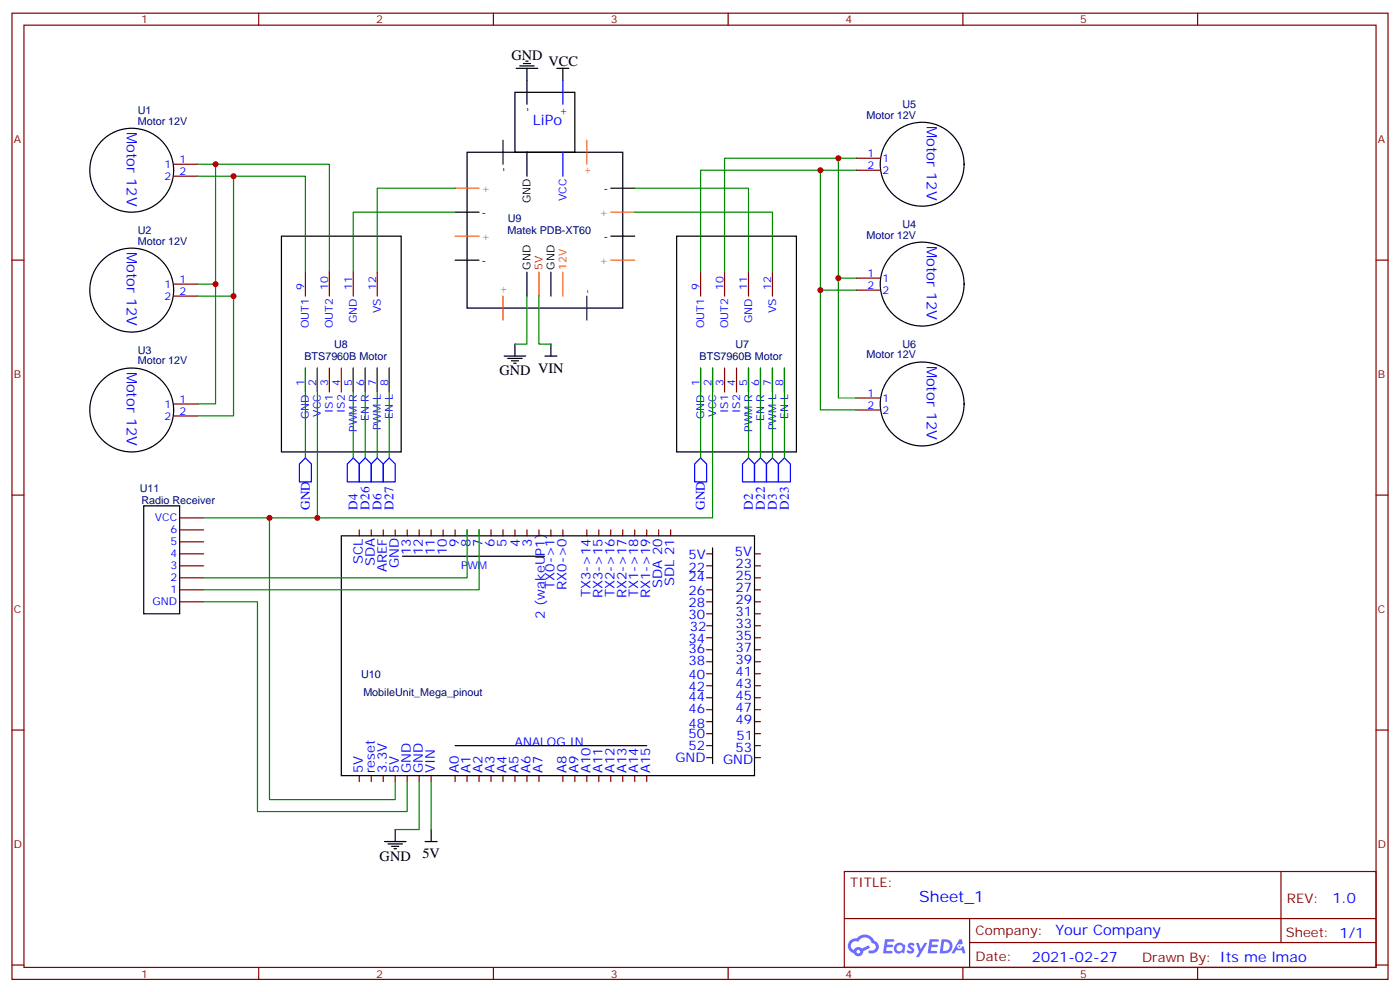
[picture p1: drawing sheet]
<svg xmlns="http://www.w3.org/2000/svg" width="412mm" height="292mm" viewBox="0 0 412 292" stroke-linecap="round" stroke-linejoin="round" font-family="sans-serif">
<g fill="none" stroke="#870000" stroke-width=".35">
<path d="M3.5 3.9h405.4v284.3h-405.4zM7.1 7.4h398.2v277.3h-398.2zM76.2 3.9v3.5M145.3 3.9v3.5M214.5 3.9v3.5M283.6 3.9v3.5M352.8 3.9v3.5M3.5 76.6h3.6M405.3 76.6h3.6M3.5 145.7h3.6M405.3 145.7h3.6M3.5 214.8h3.6"/>
<path d="M405.3 214.8h3.6M248.7 256.5h156.6v28.2h-156.6zM377.3 256.5v20.9M248.7 270.3h156.5M285.6 277.4h119.6M285.6 270.3v14.1M3.5 284h3.6M76.2 284.7v3.5M145.3 284.7v3.5M214.5 284.7v3.5M283.6 284.7v3.5M352.8 284.7v3.5"/>
<path d="M405.3 284h3.6"/>
</g>
<g fill="#5487ff">
<path d="M267.7 277.6a1.22 1.22 0 0 1 1.7 .3l-.4 .6a.47 .47 0 0 0-.3-.4 .47 .47 0 0 0-.5 .2l.1 .2a1.14 1.14 0 0 1 .8 1.8 1.14 1.14 0 0 1-1.9-.1l-.2-.1 .5-.6 .7 .4a.29 .29 0 0 0 .3-.2 .29 .29 0 0 0-.2-.3 1.04 1.04 0 0 1-.6-1.8z"/>
<path d="M260.7 276.4h2.4l.3 .2-.2 .5h-1.8l-.1 .9h1.5l.3 .4-.3 .3h-1.6l-.2 1.1 1.7 .1 .2 .3-.2 .3-2.6 .1z"/>
<path d="M273.8 276.4h2.4l.3 .2-.1 .5h-1.8l-.2 .9h1.6l.3 .4-.4 .3h-1.6l-.1 1.1 1.7 .1 .2 .3-.2 .3h-2.6z"/>
<path d="M282.6 276.4h.7l.3 1.3-.6 .3a.69 .69 0 0 0-1 .2 .69 .69 0 0 0 .4 1 .69 .69 0 0 0 .9-.6l.5-.3 .6 2.2h-.8l-.2-.8h-1.8l-.5 .8h-.8z"/>
<path d="M269.8 277.5h.8l.6 1.8 1.1-1.8h.9l-2.6 4.2h-.8l.9-1.6z"/>
<path d="M277.4 276.4l-.6 4.2h1.3a2.11 2.11 0 0 0 2.5-2.2 2.11 2.11 0 0 0-2.5-2zM278.1 277.1a1.39 1.39 0 0 1 1.7 1.5 1.39 1.39 0 0 1-1.8 1.2h-.3z"/>
<path d="M263.7 278a1.54 1.54 0 0 0-.1 2.2 1.54 1.54 0 0 0 2.2 .1l.6 .3 .3-2.3-.2-.3h-.4a1.49 1.49 0 0 0-2.4 0zM264 279a.94 .94 0 0 1 1.8 0 .94 .94 0 0 1-1.8 0z"/>
<path d="M250.4 276.8a2.18 2.18 0 0 0 1.1 3.7 1.44 1.44 0 0 0 1.6 .9 1.44 1.44 0 0 0 1.2-1.5l2-1-.5-.7-1.9 1a1.47 1.47 0 0 0-2.4 .4 1.39 1.39 0 0 1-.7-1.9 1.39 1.39 0 0 1 2-.5 2.12 2.12 0 0 1 2.2-1.3 2.12 2.12 0 0 1 1.9 1.7 1.14 1.14 0 0 1 1.1 1.4 1.14 1.14 0 0 1-1.7 .7 .43 .43 0 0 0-.5 .4 .43 .43 0 0 0 .4 .5 1.98 1.98 0 0 0 2.5-1.3 1.98 1.98 0 0 0-1.2-2.5 3.1 3.1 0 0 0-5.3-.7l-.9 .1zM252.3 280.1a.55 .55 0 0 1 1.1 0 .55 .55 0 0 1-1.1 0z"/>
<circle cx="282.6" cy="278.5" r=".26"/>
</g>
<g fill="none" stroke="#000" stroke-width=".35">
<path d="M153.1 19.4h4.2M154.2 18.7h2.1M154.9 18h.7M151.7 27.2h17.6v17.6h-17.6zM152 20.1h6.4M155.2 20.1v10.6M164 20.1h3.6M165.8 20.1v3.5M137.6 44.8h45.8v45.9h-45.8zM148.2 41.3v7M155.2 44.8v7.1M179.9 55.4h7.1"/>
<path d="M82.9 69.5h35.3v63.5h-35.3zM134.1 76.6h7M134.1 62.4h7M179.9 69.5h7.1M199.3 69.5h35.3v63.5h-35.3zM155.2 80.1v7M162.3 80.1v7M148.5 104.8h6.4M149.6 105.5h4.2M150.6 106.2h2.2M151.3 106.9h.7M151.7 101.2v3.6"/>
<path d="M160.5 104.8h3.5M162.3 101.2v3.6M42.3 148.9h10.6v31.7h-10.6zM100.5 157.7h121.7v70.5h-121.7zM118.5 163.7h41.9M209.9 161.2v63.5M134.1 219.4h56.4M113.2 247.6h6.4M114.3 248.4h4.2M115.4 249.1h2.1M116.1 249.8h.7M116.4 244.1v3.5"/>
<path d="M125.2 247.6h3.6M127 244.1v3.5"/>
<circle cx="38.8" cy="50.1" r="12.3"/>
<circle cx="271.6" cy="48.3" r="12.3"/>
<circle cx="38.8" cy="85.4" r="12.3"/>
<circle cx="271.6" cy="83.6" r="12.3"/>
<circle cx="271.6" cy="118.9" r="12.3"/>
<circle cx="38.8" cy="120.6" r="12.3"/>
</g>
<g fill="none" stroke="#870000" stroke-width=".35">
<path d="M51.2 48.3h7M51.2 51.9h7M252.2 46.6h7.1M252.2 50.1h7.1M51.2 83.6h7M51.2 87.1h7M90 80.1v7M97 80.1v7M104.1 80.1v7M111.1 80.1v7M206.4 80.1v7M213.4 80.1v7"/>
<path d="M220.5 80.1v7M227.5 80.1v7M252.2 81.8h7.1M252.2 85.4h7.1M51.2 118.9h7M90 108.3v7.1M93.5 108.3v7.1M97 108.3v7.1M100.5 108.3v7.1M104.1 108.3v7.1M107.6 108.3v7.1M111.1 108.3v7.1"/>
<path d="M114.7 108.3v7.1M206.4 108.3v7.1M209.9 108.3v7.1M213.4 108.3v7.1M217 108.3v7.1M220.5 108.3v7.1M224 108.3v7.1M227.5 108.3v7.1M231.1 108.3v7.1M252.2 117.1h7.1M51.2 122.4h7M252.2 120.6h7.1"/>
<path d="M52.9 159.5h7.1M52.9 155.9h7.1M52.9 152.4h7.1M105.8 155.9v1.8M109.4 155.9v1.8M112.9 155.9v1.8M116.4 155.9v1.8M119.9 155.9v1.8M123.5 155.9v1.8M127 155.9v1.8M130.5 155.9v1.8M134.1 155.9v1.8"/>
<path d="M137.6 155.9v1.8M141.1 155.9v1.8M144.6 155.9v1.8M148.2 155.9v1.8M151.7 155.9v1.8M155.2 155.9v1.8M158.7 155.9v1.8M162.3 155.9v1.8M165.8 155.9v1.8M172.9 155.9v1.8M176.4 155.9v1.8M179.9 155.9v1.8"/>
<path d="M183.4 155.9v1.8M187 155.9v1.8M190.5 155.9v1.8M194 155.9v1.8M197.6 155.9v1.8M52.9 163h7.1M52.9 166.5h7.1M52.9 170h7.1M52.9 173.6h7.1M52.9 177.1h7.1M208.1 163h1.8M208.1 166.5h1.8"/>
<path d="M208.1 170h1.8M208.1 173.6h1.8M208.1 177.1h1.8M222.2 163h1.8M222.2 166.5h1.8M222.2 170h1.8M222.2 173.6h1.8M222.2 177.1h1.8M208.1 180.6h1.8M208.1 184.1h1.8M208.1 187.7h1.8M208.1 191.2h1.8"/>
<path d="M208.1 194.7h1.8M208.1 198.3h1.8M222.2 180.6h1.8M222.2 184.1h1.8M222.2 187.7h1.8M222.2 191.2h1.8M222.2 194.7h1.8M222.2 198.3h1.8M208.1 201.8h1.8M208.1 205.3h1.8M208.1 208.8h1.8M208.1 212.4h1.8"/>
<path d="M208.1 215.9h1.8M208.1 219.4h1.8M222.2 201.8h1.8M222.2 205.3h1.8M222.2 208.8h1.8M222.2 212.4h1.8M222.2 215.9h1.8M222.2 219.4h1.8M105.8 228.2v1.8M109.4 228.2v1.8M112.9 228.2v1.8M116.4 228.2v1.8"/>
<path d="M119.9 228.2v1.8M123.5 228.2v1.8M127 228.2v1.8M134.1 228.2v1.8M137.6 228.2v1.8M141.1 228.2v1.8M144.6 228.2v1.8M148.2 228.2v1.8M151.7 228.2v1.8M155.2 228.2v1.8M158.7 228.2v1.8M165.8 228.2v1.8"/>
<path d="M169.3 228.2v1.8M172.9 228.2v1.8M176.4 228.2v1.8M179.9 228.2v1.8M183.4 228.2v1.8M187 228.2v1.8M190.5 228.2v1.8M208.1 223h1.8M222.2 223h1.8"/>
</g>
<path d="M165.8 23.6v7.1M165.8 44.8v7.1M90 134.8l1.7 1.7v5.3h-3.5v-5.3zM104.1 134.8l1.7 1.7v5.3h-3.5v-5.3zM107.6 134.8l1.8 1.7v5.3h-3.6v-5.3zM111.1 134.8l1.8 1.7v5.3h-3.5v-5.3zM114.7 134.8l1.7 1.7v5.3h-3.5v-5.3zM206.4 134.8l1.7 1.7v5.3h-3.5v-5.3zM220.5 134.8l1.7 1.7v5.3h-3.5v-5.3zM224 134.8l1.8 1.7v5.3h-3.6v-5.3zM227.5 134.8l1.8 1.7v5.3h-3.5v-5.3zM231.1 134.8l1.7 1.7v5.3h-3.5v-5.3z" fill="none" stroke="#00f" stroke-width=".35"/>
<path d="M134.1 55.4h7M172.9 41.3v7M134.1 69.5h7M179.9 62.4h7.1M179.9 76.6h7.1M148.2 87.1v7.1M165.8 80.1v7" fill="none" stroke="#f60" stroke-width=".35"/>
<path d="M172.9 87.1v7.1" fill="none" stroke="#333" stroke-width=".35"/>
<path d="M158.7 80.1v7" fill="none" stroke="#f00" stroke-width=".35"/>
<g fill="none" stroke="#008700" stroke-width=".35">
<path d="M58.2 48.3h38.8v31.8M58.2 51.9h31.8v28.2M63.5 48.3v35.3h-5.3M68.8 51.9v35.2h-10.6M134.1 55.4h-23v24.7M187 55.4h33.5v24.7M241.7 50.1v35.3h10.5M246.9 46.6v35.2h5.3M252.2 46.6h-38.8v33.5M252.2 50.1h-45.8v30M134.1 62.4h-30v17.7M187 62.4h40.5v17.7"/>
<path d="M63.5 83.6v35.3h-5.3M68.8 87.1v35.3h-10.6M155.2 87.1v14.1h-3.5M158.7 87.1v14.1h3.6M241.7 85.4v35.2h10.5M246.9 81.8v35.3h5.3M90 108.3v26.5M93.5 108.3v44.1h-14.1M104.1 108.3v26.5M107.6 108.3v26.5M111.1 108.3v26.5M114.7 108.3v26.5"/>
<path d="M206.4 108.3v26.5M209.9 108.3v44.1h-116.4M220.5 108.3v26.5M224 108.3v26.5M227.5 108.3v26.5M231.1 108.3v26.5M60 152.4h19.4v82.9h37v-5.3M137.6 155.9v14.1h-77.6M141.1 155.9v17.7h-81.1M60 177.1h15.8v61.7h44.1v-8.8M123.5 230v14.1h-7.1M127 230v14.1"/>
</g>
<g fill="#c00">
<circle cx="246.9" cy="46.6" r=".88"/>
<circle cx="241.7" cy="50.1" r=".88"/>
<circle cx="246.9" cy="81.8" r=".88"/>
<circle cx="241.7" cy="85.4" r=".88"/>
<circle cx="63.5" cy="48.3" r=".88"/>
<circle cx="68.8" cy="51.9" r=".88"/>
<circle cx="63.5" cy="83.6" r=".88"/>
<circle cx="68.8" cy="87.1" r=".88"/>
<circle cx="79.4" cy="152.4" r=".88"/>
<circle cx="93.5" cy="152.4" r=".88"/>
</g>
<text font-size="4.6" fill="#00f" x="270.8" y="265.5">Sheet_1</text>
<g font-size="4.2">
<text x="150.6" y="17.6">GND</text>
<text x="161.6" y="19.4">VCC</text>
<text x="147.1" y="110.4">GND VIN</text>
<text x="111.8" y="253.3">GND</text>
<text x="124.4" y="252.5">5V</text>
</g>
<g font-size="4.2" fill="#00f">
<text x="37.4" y="38.8" transform="rotate(90 37.4 38.8)">Motor 12V</text>
<text x="157" y="36.8">LiPo</text>
<text x="273.1" y="37" transform="rotate(90 273.1 37)">Motor 12V</text>
<text x="37.4" y="74.1" transform="rotate(90 37.4 74.1)">Motor 12V</text>
<text x="273.1" y="72.3" transform="rotate(90 273.1 72.3)">Motor 12V</text>
<text x="273.1" y="107.6" transform="rotate(90 273.1 107.6)">Motor 12V</text>
<text x="37.4" y="109.4" transform="rotate(90 37.4 109.4)">Motor 12V</text>
<text x="392.5" y="265.7">1.0</text>
<text x="310.9" y="275.3">Your Company</text>
<text x="304" y="283.1">2021-02-27</text>
</g>
<g font-size="3.9" fill="#00f">
<text x="91.2" y="150" transform="rotate(-90 91.2 150)">GND</text>
<text x="105.3" y="150" transform="rotate(-90 105.3 150)">D4</text>
<text x="108.9" y="150" transform="rotate(-90 108.9 150)">D26</text>
<text x="112.4" y="150" transform="rotate(-90 112.4 150)">D6</text>
<text x="115.9" y="150" transform="rotate(-90 115.9 150)">D27</text>
<text x="207.6" y="150" transform="rotate(-90 207.6 150)">GND</text>
<text x="221.8" y="150" transform="rotate(-90 221.8 150)">D2</text>
<text x="225.3" y="150" transform="rotate(-90 225.3 150)">D22</text>
<text x="228.8" y="150" transform="rotate(-90 228.8 150)">D3</text>
<text x="232.3" y="150" transform="rotate(-90 232.3 150)">D23</text>
<text x="135.1" y="160.9" transform="rotate(-90 135.1 160.9)">9</text>
<text x="138.6" y="160.9" transform="rotate(-90 138.6 160.9)">8</text>
<text x="142.2" y="160.9" transform="rotate(-90 142.2 160.9)">7</text>
<text x="145.7" y="160.9" transform="rotate(-90 145.7 160.9)">6</text>
<text x="149.2" y="160.9" transform="rotate(-90 149.2 160.9)">5</text>
<text x="153.1" y="160.9" transform="rotate(-90 153.1 160.9)">4</text>
<text x="156.6" y="160.9" transform="rotate(-90 156.6 160.9)">3</text>
<text x="106.9" y="165.9" transform="rotate(-90 106.9 165.9)">SCL</text>
<text x="110.4" y="166.7" transform="rotate(-90 110.4 166.7)">SDA</text>
<text x="117.5" y="167.3" transform="rotate(-90 117.5 167.3)">GND</text>
<text x="121" y="163.3" transform="rotate(-90 121 163.3)">13</text>
<text x="124.5" y="163.3" transform="rotate(-90 124.5 163.3)">12</text>
<text x="128.1" y="163.3" transform="rotate(-90 128.1 163.3)">11</text>
<text x="131.6" y="163.3" transform="rotate(-90 131.6 163.3)">10</text>
<text x="202.8" y="164.4">5V</text>
<text x="216.4" y="163.7">5V</text>
<text x="216.6" y="167.2">23</text>
<text x="113.9" y="168.4" transform="rotate(-90 113.9 168.4)">AREF</text>
<text x="163.3" y="173.3" transform="rotate(-90 163.3 173.3)">TX0-&gt;1</text>
<text x="166.9" y="173.6" transform="rotate(-90 166.9 173.6)">RX0-&gt;0</text>
<text x="195.1" y="173" transform="rotate(-90 195.1 173)">SDA 20</text>
<text x="198.6" y="172.5" transform="rotate(-90 198.6 172.5)">SDL 21</text>
<text x="202.8" y="171.1">24</text>
<text x="202.8" y="168.3">22</text>
<text x="216.6" y="170.7">25</text>
<text x="173.9" y="175.8" transform="rotate(-90 173.9 175.8)">TX3-&gt;14</text>
<text x="177.4" y="176.1" transform="rotate(-90 177.4 176.1)">RX3-&gt;15</text>
<text x="181" y="175.8" transform="rotate(-90 181 175.8)">TX2-&gt;16</text>
<text x="184.5" y="176.1" transform="rotate(-90 184.5 176.1)">RX2-&gt;17</text>
<text x="188" y="175.8" transform="rotate(-90 188 175.8)">TX1-&gt;18</text>
<text x="191.6" y="176.1" transform="rotate(-90 191.6 176.1)">RX1-&gt;19</text>
<text x="202.8" y="178.5">28</text>
<text x="202.8" y="175">26</text>
<text x="216.6" y="174.3">27</text>
<text x="216.6" y="177.8">29</text>
<text x="160.5" y="182" transform="rotate(-90 160.5 182)">2 (wakeUP1)</text>
<text x="202.8" y="182">30</text>
<text x="203.2" y="185.6">32</text>
<text x="216.6" y="181.3">31</text>
<text x="216.6" y="184.9">33</text>
<text x="202.8" y="189.1">34</text>
<text x="216.6" y="188.4">35</text>
<text x="216.6" y="191.9">37</text>
<text x="202.8" y="195.8">38</text>
<text x="202.8" y="192.3">36</text>
<text x="216.6" y="195.4">39</text>
<text x="202.8" y="203.2">42</text>
<text x="202.8" y="199.7">40</text>
<text x="216.6" y="199">41</text>
<text x="216.6" y="202.5">43</text>
<text x="202.8" y="209.9">46</text>
<text x="202.8" y="206.4">44</text>
<text x="216.6" y="206">45</text>
<text x="216.6" y="209.5">47</text>
<text x="202.8" y="214.1">48</text>
<text x="216.6" y="213.1">49</text>
<text x="202.8" y="220.8">52</text>
<text x="202.8" y="217.3">50</text>
<text x="216.6" y="221.2">53</text>
<text x="217" y="217.7">51</text>
<text x="106.9" y="227.5" transform="rotate(-90 106.9 227.5)">5V</text>
<text x="110.4" y="227.5" transform="rotate(-90 110.4 227.5)">reset</text>
<text x="113.9" y="227.5" transform="rotate(-90 113.9 227.5)">3.3V</text>
<text x="117.5" y="227.5" transform="rotate(-90 117.5 227.5)">5V</text>
<text x="121" y="227.5" transform="rotate(-90 121 227.5)">GND</text>
<text x="124.5" y="227.5" transform="rotate(-90 124.5 227.5)">GND</text>
<text x="128.1" y="227.5" transform="rotate(-90 128.1 227.5)">VIN</text>
<text x="135.1" y="227.5" transform="rotate(-90 135.1 227.5)">A0</text>
<text x="138.6" y="227.5" transform="rotate(-90 138.6 227.5)">A1</text>
<text x="142.2" y="227.5" transform="rotate(-90 142.2 227.5)">A2</text>
<text x="145.7" y="227.5" transform="rotate(-90 145.7 227.5)">A3</text>
<text x="149.2" y="227.5" transform="rotate(-90 149.2 227.5)">A4</text>
<text x="152.8" y="227.5" transform="rotate(-90 152.8 227.5)">A5</text>
<text x="156.3" y="227.5" transform="rotate(-90 156.3 227.5)">A6</text>
<text x="159.8" y="227.5" transform="rotate(-90 159.8 227.5)">A7</text>
<text x="166.9" y="227.5" transform="rotate(-90 166.9 227.5)">A8</text>
<text x="170.4" y="227.5" transform="rotate(-90 170.4 227.5)">A9</text>
<text x="173.9" y="227.5" transform="rotate(-90 173.9 227.5)">A10</text>
<text x="177.4" y="227.5" transform="rotate(-90 177.4 227.5)">A11</text>
<text x="181" y="227.5" transform="rotate(-90 181 227.5)">A12</text>
<text x="184.5" y="227.5" transform="rotate(-90 184.5 227.5)">A13</text>
<text x="188" y="227.5" transform="rotate(-90 188 227.5)">A14</text>
<text x="191.6" y="227.5" transform="rotate(-90 191.6 227.5)">A15</text>
<text x="199" y="224.4">GND</text>
<text x="213" y="224.7">GND</text>
</g>
<g font-size="3.9" fill="#800">
<text x="250.5" y="261.1">TITLE:</text>
<text x="379.1" y="265.7">REV:</text>
<text x="287.4" y="275.3">Company:</text>
<text x="378.7" y="275.9">Sheet: 1/1</text>
<text x="287.4" y="282.9">Date:</text>
<text x="336.4" y="283">Drawn By: Its me lmao</text>
</g>
<text font-size="3.5" fill="#00f" x="151.7" y="219.4">ANALOG IN</text>
<g font-size="3.2" fill="#800">
<text x="41.6" y="6.9">1</text>
<text x="110.8" y="6.9">2</text>
<text x="179.9" y="6.9">3</text>
<text x="249.1" y="6.9">4</text>
<text x="318.2" y="6.9">5</text>
<text x="4.1" y="42">A</text>
<text x="405.9" y="42">A</text>
<text x="4.1" y="111.1">B</text>
<text x="405.9" y="111.1">B</text>
<text x="4.1" y="180.3">C</text>
<text x="405.9" y="180.3">C</text>
<text x="4.1" y="249.4">D</text>
<text x="405.9" y="249.4">D</text>
<text x="41.6" y="287.7">1</text>
<text x="110.8" y="287.7">2</text>
<text x="179.9" y="287.7">3</text>
<text x="249.1" y="287.7">4</text>
<text x="318.2" y="287.7">5</text>
</g>
<g font-size="3.2" fill="#000080">
<text x="40.6" y="33.6">U1</text>
<text x="255.2" y="34.9">Motor 12V</text>
<text x="265.8" y="31.8">U5</text>
<text x="40.6" y="36.7">Motor 12V</text>
<text x="149.6" y="65.4">U9</text>
<text x="40.6" y="72">Motor 12V</text>
<text x="40.6" y="68.8">U2</text>
<text x="149.5" y="68.9">Matek PDB-XT60</text>
<text x="255.2" y="70.2">Motor 12V</text>
<text x="265.8" y="67.1">U4</text>
<text x="40.6" y="107.2">Motor 12V</text>
<text x="40.6" y="104.1">U3</text>
<text x="89.7" y="105.9">BTS7960B Motor</text>
<text x="98.4" y="102.4">U8</text>
<text x="206.1" y="105.9">BTS7960B Motor</text>
<text x="216.6" y="102.4">U7</text>
<text x="255.2" y="105.5">Motor 12V</text>
<text x="265.8" y="102.3">U6</text>
<text x="41.2" y="144.7">U11</text>
<text x="41.6" y="148.3">Radio Receiver</text>
<text x="106.3" y="199.4">U10</text>
<text x="107" y="204.7">MobileUnit_Mega_pinout</text>
</g>
<g font-size="3.2">
<text x="156.3" y="32.8" transform="rotate(-90 156.3 32.8)">-</text>
<text x="149.2" y="50.5" transform="rotate(-90 149.2 50.5)">-</text>
<text x="156.3" y="59.8" transform="rotate(-90 156.3 59.8)">GND</text>
<text x="177.8" y="56.4">-</text>
<text x="141.8" y="63.5">-</text>
<text x="177.8" y="70.6">-</text>
<text x="141.8" y="77.6">-</text>
<text x="156.3" y="79.4" transform="rotate(-90 156.3 79.4)">GND</text>
<text x="163.3" y="79.4" transform="rotate(-90 163.3 79.4)">GND</text>
</g>
<g font-size="3.2" fill="#00f">
<text x="166.9" y="34" transform="rotate(-90 166.9 34)">+</text>
<text x="52.9" y="48">1</text>
<text x="255.5" y="46.2">1</text>
<text x="260" y="47.6">1</text>
<text x="48.4" y="49.4">1</text>
<text x="48.4" y="52.9">2</text>
<text x="52.9" y="51.5">2</text>
<text x="255.5" y="49.7">2</text>
<text x="260" y="51.2">2</text>
<text x="166.9" y="59.2" transform="rotate(-90 166.9 59.2)">VCC</text>
<text x="52.9" y="83.3">1</text>
<text x="255.5" y="81.5">1</text>
<text x="260" y="82.9">1</text>
<text x="48.4" y="84.7">1</text>
<text x="48.4" y="88.2">2</text>
<text x="52.9" y="86.8">2</text>
<text x="89.6" y="85.4" transform="rotate(-90 89.6 85.4)">9</text>
<text x="96.7" y="85.4" transform="rotate(-90 96.7 85.4)">10</text>
<text x="103.7" y="85.4" transform="rotate(-90 103.7 85.4)">11</text>
<text x="110.8" y="85.4" transform="rotate(-90 110.8 85.4)">12</text>
<text x="206" y="85.4" transform="rotate(-90 206 85.4)">9</text>
<text x="213.1" y="85.4" transform="rotate(-90 213.1 85.4)">10</text>
<text x="220.1" y="85.4" transform="rotate(-90 220.1 85.4)">11</text>
<text x="227.2" y="85.4" transform="rotate(-90 227.2 85.4)">12</text>
<text x="255.5" y="85">2</text>
<text x="260" y="86.4">2</text>
<text x="105.1" y="95.1" transform="rotate(-90 105.1 95.1)">GND</text>
<text x="112.2" y="92.2" transform="rotate(-90 112.2 92.2)">VS</text>
<text x="221.5" y="95.1" transform="rotate(-90 221.5 95.1)">GND</text>
<text x="228.6" y="92.2" transform="rotate(-90 228.6 92.2)">VS</text>
<text x="91" y="96.6" transform="rotate(-90 91 96.6)">OUT1</text>
<text x="98.1" y="96.6" transform="rotate(-90 98.1 96.6)">OUT2</text>
<text x="207.4" y="96.6" transform="rotate(-90 207.4 96.6)">OUT1</text>
<text x="214.5" y="96.6" transform="rotate(-90 214.5 96.6)">OUT2</text>
<text x="89.6" y="113.6" transform="rotate(-90 89.6 113.6)">1</text>
<text x="93.1" y="113.6" transform="rotate(-90 93.1 113.6)">2</text>
<text x="96.7" y="113.6" transform="rotate(-90 96.7 113.6)">3</text>
<text x="100.2" y="113.6" transform="rotate(-90 100.2 113.6)">4</text>
<text x="103.7" y="113.6" transform="rotate(-90 103.7 113.6)">5</text>
<text x="107.2" y="113.6" transform="rotate(-90 107.2 113.6)">6</text>
<text x="110.8" y="113.6" transform="rotate(-90 110.8 113.6)">7</text>
<text x="114.3" y="113.6" transform="rotate(-90 114.3 113.6)">8</text>
<text x="206" y="113.6" transform="rotate(-90 206 113.6)">1</text>
<text x="209.5" y="113.6" transform="rotate(-90 209.5 113.6)">2</text>
<text x="213.1" y="113.6" transform="rotate(-90 213.1 113.6)">3</text>
<text x="216.6" y="113.6" transform="rotate(-90 216.6 113.6)">4</text>
<text x="220.1" y="113.6" transform="rotate(-90 220.1 113.6)">5</text>
<text x="223.7" y="113.6" transform="rotate(-90 223.7 113.6)">6</text>
<text x="227.2" y="113.6" transform="rotate(-90 227.2 113.6)">7</text>
<text x="230.7" y="113.6" transform="rotate(-90 230.7 113.6)">8</text>
<text x="48.4" y="119.9">1</text>
<text x="52.9" y="118.5">1</text>
<text x="255.5" y="116.8">1</text>
<text x="260" y="118.2">1</text>
<text x="48.4" y="123.5">2</text>
<text x="52.9" y="122.1">2</text>
<text x="91" y="123.3" transform="rotate(-90 91 123.3)">GND</text>
<text x="94.5" y="122.7" transform="rotate(-90 94.5 122.7)">VCC</text>
<text x="98.1" y="121.6" transform="rotate(-90 98.1 121.6)">IS1</text>
<text x="101.6" y="121.6" transform="rotate(-90 101.6 121.6)">IS2</text>
<text x="108.7" y="123.8" transform="rotate(-90 108.7 123.8)">EN R</text>
<text x="115.7" y="123.3" transform="rotate(-90 115.7 123.3)">EN L</text>
<text x="207.4" y="123.3" transform="rotate(-90 207.4 123.3)">GND</text>
<text x="211" y="122.7" transform="rotate(-90 211 122.7)">VCC</text>
<text x="214.5" y="121.6" transform="rotate(-90 214.5 121.6)">IS1</text>
<text x="218" y="121.6" transform="rotate(-90 218 121.6)">IS2</text>
<text x="225.1" y="123.8" transform="rotate(-90 225.1 123.8)">EN R</text>
<text x="232.1" y="123.3" transform="rotate(-90 232.1 123.3)">EN L</text>
<text x="255.5" y="120.3">2</text>
<text x="260" y="121.7">2</text>
<text x="105.1" y="127.1" transform="rotate(-90 105.1 127.1)">PWM R</text>
<text x="112.2" y="126.7" transform="rotate(-90 112.2 126.7)">PWM L</text>
<text x="221.5" y="127.1" transform="rotate(-90 221.5 127.1)">PWM R</text>
<text x="228.6" y="126.7" transform="rotate(-90 228.6 126.7)">PWM L</text>
<text x="45.6" y="153.5">VCC</text>
<text x="50.2" y="160.5">5</text>
<text x="50.2" y="157">6</text>
<text x="50.2" y="167.6">3</text>
<text x="50.2" y="164">4</text>
<text x="135.8" y="167.4">PWM</text>
<text x="50.2" y="171.1">2</text>
<text x="44.9" y="178.2">GND</text>
<text x="50.2" y="174.6">1</text>
</g>
<g font-size="3.2" fill="#f60">
<text x="173.9" y="51.6" transform="rotate(-90 173.9 51.6)">+</text>
<text x="141.8" y="56.4">+</text>
<text x="176.6" y="63.5">+</text>
<text x="141.8" y="70.6">+</text>
<text x="176.6" y="77.6">+</text>
<text x="166.9" y="79.4" transform="rotate(-90 166.9 79.4)">12V</text>
<text x="149.2" y="86.4" transform="rotate(-90 149.2 86.4)">+</text>
</g>
<text font-size="3.2" fill="#f00" x="159.8" y="79.4" transform="rotate(-90 159.8 79.4)">5V</text>
<text font-size="3.2" fill="#333" x="173.9" y="86.4" transform="rotate(-90 173.9 86.4)">-</text>
</svg>
